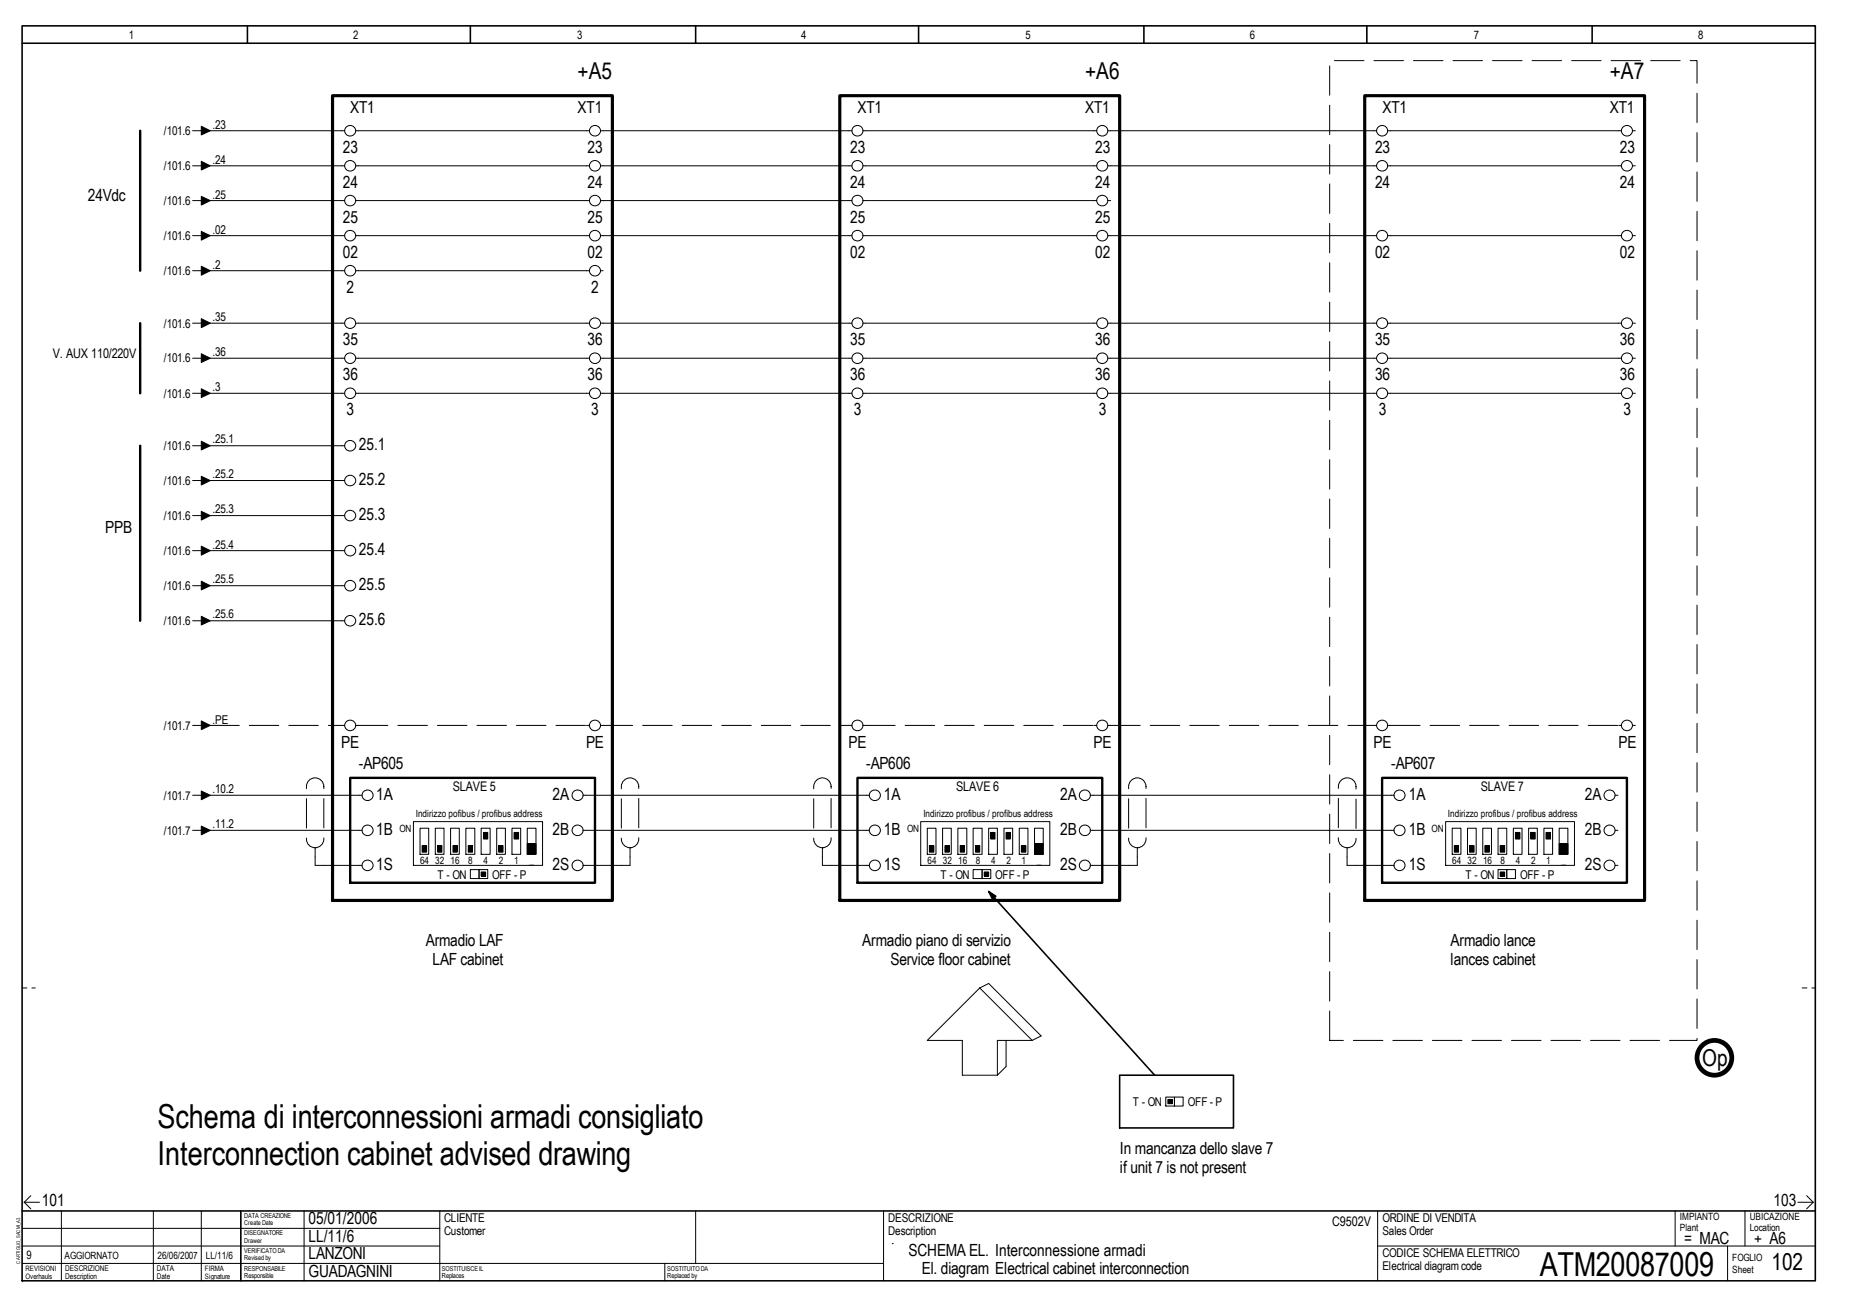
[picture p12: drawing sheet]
<svg xmlns="http://www.w3.org/2000/svg" width="297mm" height="210mm" viewBox="0 0 297 210" stroke-linecap="round" stroke-linejoin="round" font-family="sans-serif">
<path d="M3.6 4.1h288v201.6h-288zM3.6 6.9h288M39.7 4.1v2.8M75.6 4.1v2.8M111.8 4.1v2.8M147.6 4.1v2.8M183.8 4.1v2.8M219.6 4.1v2.8M255.8 4.1v2.8M3.6 194.5h288M38.7 194.5v11.2" fill="none" stroke="#000" stroke-width=".25"/>
<g fill="none" stroke="#000" stroke-width=".16">
<path d="M3.6 197.3h67.1M3.9 193.1l1 1M3.9 193.1h2.4M4.9 192l-1 1.1M9.9 194.5v11.2M24.6 194.5v11.2M32.3 194.5v11.2M48.8 194.5v11.2M70.7 194.5v11.2M111.8 194.5v8.4M288.8 193.1h2.5M290.2 192l1.1 1.1"/>
<path d="M291.3 193.1l-1.1 1M3.6 200.1h67.1M3.6 202.9h138.3M106.8 202.9v2.8"/>
</g>
<path d="M3.6 158.7h2.1M289.5 158.7h2.1" fill="none" stroke="#000" stroke-width=".16" stroke-dasharray=".8 .8"/>
<path d="M114.2 195.2h26v7h-26z" fill-rule="evenodd" fill="#fff"/>
<g fill="none" stroke="#000" stroke-width=".16">
<path d="M30.9 37.8h2.2M30.9 32.2h2.2M30.9 26.6h2.2M30.9 21h2.2M32.3 20.3l1.5 .7-1.5 .7zM32.3 25.9l1.5 .7-1.5 .7zM32.3 31.5l1.5 .7-1.5 .7zM32.3 37.2l1.5 .6-1.5 .8zM33.7 37.8h21.7M33.7 32.2h21.7M33.7 26.6h21.7M33.7 21h21.7"/>
<path d="M57.1 37.8h37.6M57.1 32.2h37.6M57.1 26.6h37.6M57.1 21h37.6M96.5 37.8h40.4M96.5 32.2h40.4M96.5 26.6h40.4M96.5 21h40.4M138.6 37.8h37.6M138.6 32.2h37.6M138.6 26.6h37.6M138.6 21h37.6"/>
<path d="M178 37.8h43.1M178 32.2h.4M178 26.6h43.1M178 21h43.1M222.9 37.8h37.6M222.9 26.6h37.6M222.9 21h37.6M262.3 37.8h.4M262.3 26.6h.4M262.3 21h.4M30.9 57.5h2.2M30.9 51.9h2.2"/>
<path d="M30.9 43.5h2.2M32.3 42.8l1.5 .7-1.5 .7zM32.3 51.2l1.5 .7-1.5 .7zM32.3 56.8l1.5 .7-1.5 .7zM33.7 57.5h21.7M33.7 51.9h21.7M33.7 43.5h21.7M57.1 57.5h37.6M57.1 51.9h37.6M57.1 43.5h37.6M96.5 57.5h40.4M96.5 51.9h40.4"/>
<path d="M96.5 43.5h.4M138.6 57.5h37.6M138.6 51.9h37.6M178 57.5h43.1M178 51.9h43.1M222.9 57.5h37.6M222.9 51.9h37.6M262.3 57.5h.4M262.3 51.9h.4M30.9 63.2h2.2M30.9 71.6h2.2M30.9 77.2h2.2"/>
<path d="M32.3 62.4l1.5 .8-1.5 .6zM32.3 70.9l1.5 .7-1.5 .7zM32.3 76.5l1.5 .7-1.5 .7zM33.7 63.2h21.7M33.7 71.6h21.7M33.7 77.2h21.7M57.1 63.2h37.6M96.5 63.2h40.4M138.6 63.2h37.6M178 63.2h43.1M222.9 63.2h37.6M262.3 63.2h.4"/>
<path d="M30.9 82.8h2.2M30.9 88.4h2.2M30.9 94.1h2.2M30.9 99.7h2.2M32.3 82.1l1.5 .7-1.5 .7zM32.3 87.7l1.5 .7-1.5 .8zM32.3 93.3l1.5 .8-1.5 .6zM32.3 99l1.5 .7-1.5 .7zM33.7 82.8h21.7M33.7 88.4h21.7M33.7 94.1h21.7M33.7 99.7h21.7"/>
<path d="M30.9 116.5h2.2M32.3 115.8l1.5 .7-1.5 .7zM54.9 116.5h.5M57.1 116.5h.5M94.2 116.5h.5M96.5 116.5h.4M136.4 116.5h.5M138.6 116.5h.5M175.7 116.5h.5M178 116.5h.4M220.7 116.5h.4M222.9 116.5h.5"/>
<path d="M260 116.5h.5M262.3 116.5h.4M30.9 133.4h2.2M30.9 127.7h2.2M32.3 127l1.5 .7-1.5 .7zM32.3 132.7l1.5 .7-1.5 .7zM33.7 133.4h24.5M33.7 127.7h24.5M50.6 136.1v2.9h7.6M66.4 132h20.8v7h-20.8zM67.5 133h1.4v4.2h-1.4zM67.8 135.8h.7v1.1h-.7z"/>
<path d="M69.9 133h1.4v4.2h-1.4zM70.3 135.8h.7v1.1h-.7zM72.4 133h1.4v4.2h-1.4zM72.8 135.8h.6v1.1h-.6zM74.8 133h1.5v4.2h-1.5zM75.2 135.8h.7v1.1h-.7zM75.6 139.7h1.4v1.4h-1.4zM77 139.7h1.4v1.4h-1.4zM77.3 133h1.4v4.2h-1.4zM77.7 133.7h.7v1h-.7zM79.8 133h1.4v4.2h-1.4zM80.1 135.8h.7v1.1h-.7z"/>
<path d="M82.3 133h1.3v4.2h-1.3zM82.6 133.7h.7v1h-.7zM84.7 135.5h1.4v1.7h-1.4zM84.7 133h1.4v4.2h-1.4zM93.6 133.4h46.1M93.6 127.7h46.1M101.2 136.1v2.9h-7.6M132.1 136.1v2.9h7.6M147.9 132h20.8v7h-20.8zM149 133h1.4v4.2h-1.4zM149.3 135.8h.7v1.1h-.7zM151.4 133h1.4v4.2h-1.4z"/>
<path d="M151.8 135.8h.7v1.1h-.7zM153.9 133h1.4v4.2h-1.4zM154.3 135.8h.6v1.1h-.6zM156.3 133h1.5v4.2h-1.5zM156.3 139.7h1.5v1.4h-1.5zM156.7 135.8h.7v1.1h-.7zM157.8 139.7h1.4v1.4h-1.4zM158.8 133h1.4v4.2h-1.4zM159.2 133.7h.6v1h-.6zM161.3 133h1.4v4.2h-1.4zM161.6 133.7h.7v1h-.7zM163.7 133h1.4v4.2h-1.4z"/>
<path d="M164.1 135.8h.7v1.1h-.7zM166.2 135.5h1.4v1.7h-1.4zM166.2 133h1.4v4.2h-1.4zM175.1 133.4h48.9M175.1 127.7h48.9M182.7 136.1v2.9h-7.6M216.4 136.1v2.9h7.6M232.2 132h20.7v7h-20.7zM233.3 133h1.4v4.2h-1.4zM233.6 135.8h.7v1.1h-.7zM235.7 133h1.4v4.2h-1.4zM236.1 135.8h.7v1.1h-.7z"/>
<path d="M238.2 133h1.4v4.2h-1.4zM238.5 135.8h.8v1.1h-.8zM240.7 133h1.4v4.2h-1.4zM240.7 139.7h1.4v1.4h-1.4zM241 135.8h.7v1.1h-.7zM242.1 139.7h1.4v1.4h-1.4zM243.1 133h1.4v4.2h-1.4zM243.5 133.7h.7v1h-.7zM245.6 133h1.4v4.2h-1.4zM245.9 133.7h.7v1h-.7zM248 133h1.4v4.2h-1.4zM248.4 133.7h.7v1h-.7z"/>
<path d="M250.5 135.5h1.4v1.7h-1.4zM250.5 133h1.4v4.2h-1.4zM259.5 139h.4M259.5 133.4h.4M259.5 127.7h.4M77.3 140h.7v.7h-.7zM157.4 158.7l-8.4 8.4h5.6v5.6h5.6M157.4 158.7l8.4 8.4M157.4 158.7l1.4-.8 8.5 8.5-1.5 .7M158.1 140h.7v.7h-.7zM241 140h.7v.7h-.7zM161.6 167.1v4.2l-1.4 1.4"/>
<path d="M165.8 167.1h-5.6v5.6M187.3 176.2h1.4v1.4h-1.4zM187.6 176.6h.7v.6h-.7zM188.7 176.2h1.4v1.4h-1.4zM141.9 194.5v11.2M143.3 199.7h.1M221.3 194.5v11.2M269.1 194.5v5.6M280.3 194.5v5.6M221.3 200.1h70.3M277.5 200.1v5.6"/>
<circle cx="56.3" cy="32.2" r=".87"/>
<circle cx="56.3" cy="21" r=".87"/>
<circle cx="56.3" cy="37.9" r=".87"/>
<circle cx="56.3" cy="26.6" r=".87"/>
<circle cx="95.6" cy="32.2" r=".87"/>
<circle cx="95.6" cy="21" r=".87"/>
<circle cx="95.6" cy="37.9" r=".87"/>
<circle cx="95.6" cy="26.6" r=".87"/>
<circle cx="137.8" cy="32.2" r=".87"/>
<circle cx="137.8" cy="21" r=".87"/>
<circle cx="137.8" cy="37.9" r=".87"/>
<circle cx="137.8" cy="26.6" r=".87"/>
<circle cx="177.1" cy="32.2" r=".87"/>
<circle cx="177.1" cy="21" r=".87"/>
<circle cx="177.1" cy="37.9" r=".87"/>
<circle cx="177.1" cy="26.6" r=".87"/>
<circle cx="222.1" cy="21" r=".87"/>
<circle cx="222.1" cy="37.9" r=".87"/>
<circle cx="222.1" cy="26.6" r=".87"/>
<circle cx="261.4" cy="21" r=".87"/>
<circle cx="261.4" cy="37.9" r=".87"/>
<circle cx="261.4" cy="26.6" r=".87"/>
<circle cx="56.3" cy="57.5" r=".87"/>
<circle cx="56.3" cy="43.5" r=".87"/>
<circle cx="56.3" cy="51.9" r=".87"/>
<circle cx="95.6" cy="57.5" r=".87"/>
<circle cx="95.6" cy="43.5" r=".87"/>
<circle cx="95.6" cy="51.9" r=".87"/>
<circle cx="137.8" cy="57.5" r=".87"/>
<circle cx="137.8" cy="51.9" r=".87"/>
<circle cx="177.1" cy="57.5" r=".87"/>
<circle cx="177.1" cy="51.9" r=".87"/>
<circle cx="222.1" cy="57.5" r=".87"/>
<circle cx="222.1" cy="51.9" r=".87"/>
<circle cx="261.4" cy="57.5" r=".87"/>
<circle cx="261.4" cy="51.9" r=".87"/>
<circle cx="56.3" cy="63.2" r=".87"/>
<circle cx="56.3" cy="71.6" r=".87"/>
<circle cx="56.3" cy="77.2" r=".87"/>
<circle cx="95.6" cy="63.2" r=".87"/>
<circle cx="137.8" cy="63.2" r=".87"/>
<circle cx="177.1" cy="63.2" r=".87"/>
<circle cx="222.1" cy="63.2" r=".87"/>
<circle cx="261.4" cy="63.2" r=".87"/>
<circle cx="56.3" cy="88.4" r=".87"/>
<circle cx="56.3" cy="94.1" r=".87"/>
<circle cx="56.3" cy="99.7" r=".87"/>
<circle cx="56.3" cy="82.8" r=".87"/>
<circle cx="56.3" cy="116.5" r=".87"/>
<circle cx="95.6" cy="116.5" r=".87"/>
<circle cx="137.8" cy="116.5" r=".87"/>
<circle cx="177.1" cy="116.5" r=".87"/>
<circle cx="222.1" cy="116.5" r=".87"/>
<circle cx="261.4" cy="116.5" r=".87"/>
<circle cx="59.1" cy="133.4" r=".87"/>
<circle cx="59.1" cy="127.7" r=".87"/>
<circle cx="59.1" cy="139" r=".87"/>
<circle cx="92.8" cy="133.4" r=".87"/>
<circle cx="92.8" cy="127.7" r=".87"/>
<circle cx="92.8" cy="139" r=".87"/>
<circle cx="140.6" cy="133.4" r=".87"/>
<circle cx="140.6" cy="127.7" r=".87"/>
<circle cx="140.6" cy="139" r=".87"/>
<circle cx="174.3" cy="133.4" r=".87"/>
<circle cx="174.3" cy="127.7" r=".87"/>
<circle cx="174.3" cy="139" r=".87"/>
<circle cx="224.8" cy="133.4" r=".87"/>
<circle cx="224.8" cy="127.7" r=".87"/>
<circle cx="224.8" cy="139" r=".87"/>
<circle cx="258.6" cy="133.4" r=".87"/>
<circle cx="258.6" cy="127.7" r=".87"/>
<circle cx="258.6" cy="139" r=".87"/>
</g>
<g fill="none" stroke="#000" stroke-width=".16" stroke-dasharray="4.7 1.6">
<path d="M33.7 116.5h21.2M57.6 116.5h36.6M96.9 116.5h39.5M139.1 116.5h36.6M178.4 116.5h42.3M223.4 116.5h36.6M49.8 125.2a1.4 1.4 0 0 1 2.2 1.1v8.4a1.4 1.4 0 0 1-1.4 1.4 1.4 1.4 0 0 1-1.4-1.4v-8.4l.1-.4zM50.6 136.1h.1M100.1 125.5a1.39 1.39 0 0 1 1.5-.5 1.39 1.39 0 0 1 1 1.3v8.4a1.4 1.4 0 0 1-1.4 1.4 1.4 1.4 0 0 1-1.4-1.4v-8.4zM101.2 136.1h.1M131 125.5a1.39 1.39 0 0 1 1.6-.5 1.39 1.39 0 0 1 .9 1.3v8.4a1.4 1.4 0 0 1-1.4 1.4 1.4 1.4 0 0 1-1.4-1.4v-8.4zM132.1 136.1h.1"/>
<path d="M181.6 125.5a1.39 1.39 0 0 1 1.5-.5 1.39 1.39 0 0 1 1 1.3v8.4a1.4 1.4 0 0 1-1.4 1.4 1.4 1.4 0 0 1-1.4-1.4v-8.4zM182.7 136.1h.1M215.3 125.5a1.42 1.42 0 0 1 1.6-.5 1.42 1.42 0 0 1 .9 1.3v8.4a1.42 1.42 0 0 1-1.4 1.4 1.42 1.42 0 0 1-1.4-1.4v-8.4zM216.4 136.1h.1M213.6 167.1v-157.4h59v157.4h-59"/>
</g>
<path d="M22.5 21v22.5M22.5 51.9v11.3M22.5 71.6v28.1M56.3 124.9h39.3v16.9h-39.3zM137.7 124.9h39.4v16.9h-39.4zM222 124.9h39.4v16.9h-39.4z" fill="none" stroke="#000" stroke-width=".38"/>
<g fill="#000">
<path d="M32.3 20.3l1.5 .7-1.5 .7zM32.3 25.9l1.5 .7-1.5 .7zM32.3 31.5l1.5 .7-1.5 .7zM32.3 37.2l1.5 .6-1.5 .8zM32.3 42.8l1.5 .7-1.5 .7zM32.3 51.2l1.5 .7-1.5 .7zM32.3 56.8l1.5 .7-1.5 .7zM32.3 62.4l1.5 .8-1.5 .6zM32.3 70.9l1.5 .7-1.5 .7zM32.3 76.5l1.5 .7-1.5 .7zM32.3 82.1l1.5 .7-1.5 .7zM32.3 87.7l1.5 .7-1.5 .8z"/>
<path d="M32.3 93.3l1.5 .8-1.5 .6zM32.3 99l1.5 .7-1.5 .7zM32.3 115.8l1.5 .7-1.5 .7zM32.3 127l1.5 .7-1.5 .7zM32.3 132.7l1.5 .6-1.5 .8zM158.8 143.2l1.2 .7-.5 .5z"/>
<path d="M67.8 135.8h.7v1.1h-.7z" fill-rule="evenodd"/>
<path d="M70.3 135.8h.7v1.1h-.7z" fill-rule="evenodd"/>
<path d="M72.8 135.8h.6v1.1h-.6z" fill-rule="evenodd"/>
<path d="M75.2 135.8h.7v1.1h-.7z" fill-rule="evenodd"/>
<path d="M77.7 133.7h.7v1h-.7z" fill-rule="evenodd"/>
<path d="M80.1 135.8h.7v1.1h-.7z" fill-rule="evenodd"/>
<path d="M82.6 133.7h.7v1h-.7z" fill-rule="evenodd"/>
<path d="M84.7 135.5h1.4v1.7h-1.4z" fill-rule="evenodd"/>
<path d="M149.3 135.8h.7v1.1h-.7z" fill-rule="evenodd"/>
<path d="M151.8 135.8h.7v1.1h-.7z" fill-rule="evenodd"/>
<path d="M154.3 135.8h.6v1.1h-.6z" fill-rule="evenodd"/>
<path d="M156.7 135.8h.7v1.1h-.7z" fill-rule="evenodd"/>
<path d="M159.2 133.7h.6v1h-.6z" fill-rule="evenodd"/>
<path d="M161.6 133.7h.7v1h-.7z" fill-rule="evenodd"/>
<path d="M164.1 135.8h.7v1.1h-.7z" fill-rule="evenodd"/>
<path d="M166.2 135.5h1.4v1.7h-1.4z" fill-rule="evenodd"/>
<path d="M233.6 135.8h.7v1.1h-.7z" fill-rule="evenodd"/>
<path d="M236.1 135.8h.7v1.1h-.7z" fill-rule="evenodd"/>
<path d="M238.5 135.8h.8v1.1h-.8z" fill-rule="evenodd"/>
<path d="M241 135.8h.7v1.1h-.7z" fill-rule="evenodd"/>
<path d="M243.5 133.7h.7v1h-.7z" fill-rule="evenodd"/>
<path d="M245.9 133.7h.7v1h-.7z" fill-rule="evenodd"/>
<path d="M248.4 133.7h.7v1h-.7z" fill-rule="evenodd"/>
<path d="M250.5 135.5h1.4v1.7h-1.4z" fill-rule="evenodd"/>
<path d="M77.3 140h.7v.7h-.7z" fill-rule="evenodd"/>
<path d="M158.1 140h.7v.7h-.7z" fill-rule="evenodd"/>
<path d="M241 140h.7v.7h-.7z" fill-rule="evenodd"/>
<path d="M187.6 176.6h.7v.6h-.7z" fill-rule="evenodd"/>
</g>
<path d="M53.4 15.4h45v129.2h-45zM134.9 15.4h45v129.2h-45zM219.2 15.4h45v129.2h-45z" fill="none" stroke="#000" stroke-width=".51"/>
<path d="M158.8 143.2l1.2 .7-.5 .5zM158.8 143.2l26.7 29.5M179.9 172.7h18.3v8.4h-18.3z" fill="none" stroke="#000" stroke-width=".25"/>
<circle cx="275.4" cy="169.9" r="2.79" fill="none" stroke="#000" stroke-width=".76"/>
<g font-size="5.3">
<text x="25.3" y="181.1">Schema di interconnessioni armadi consigliato</text>
<text x="25.3" y="187.1">Interconnection cabinet advised drawing</text>
<text x="247.3" y="204.9">ATM20087009</text>
</g>
<g font-size="3.7">
<text x="92.8" y="12.6">+A5</text>
<text x="174.3" y="12.6">+A6</text>
<text x="258.6" y="12.6">+A7</text>
<text x="273.5" y="171.2">Op</text>
<text x="284.6" y="204">102</text>
</g>
<g font-size="2.7">
<text x="56.3" y="18.2">XT1</text>
<text x="92.8" y="18.2">XT1</text>
<text x="137.7" y="18.2">XT1</text>
<text x="174.3" y="18.2">XT1</text>
<text x="222.1" y="18.2">XT1</text>
<text x="258.6" y="18.2">XT1</text>
<text x="55.1" y="24.6">23</text>
<text x="94.4" y="24.6">23</text>
<text x="136.6" y="24.6">23</text>
<text x="175.9" y="24.6">23</text>
<text x="220.9" y="24.6">23</text>
<text x="260.2" y="24.6">23</text>
<text x="14.1" y="32.3">24Vdc</text>
<text x="55.1" y="30.2">24</text>
<text x="55.1" y="35.8">25</text>
<text x="94.4" y="30.2">24</text>
<text x="94.4" y="35.8">25</text>
<text x="136.6" y="30.2">24</text>
<text x="136.6" y="35.8">25</text>
<text x="175.9" y="30.2">24</text>
<text x="175.9" y="35.8">25</text>
<text x="220.9" y="30.2">24</text>
<text x="260.2" y="30.2">24</text>
<text x="55.1" y="41.4">02</text>
<text x="94.4" y="41.4">02</text>
<text x="136.6" y="41.4">02</text>
<text x="175.9" y="41.4">02</text>
<text x="220.9" y="41.4">02</text>
<text x="260.2" y="41.4">02</text>
<text x="55.7" y="47">2</text>
<text x="95" y="47">2</text>
<text x="55.1" y="55.5">35</text>
<text x="94.4" y="55.5">36</text>
<text x="136.6" y="55.5">35</text>
<text x="175.9" y="55.5">36</text>
<text x="220.9" y="55.5">35</text>
<text x="260.2" y="55.5">36</text>
<text x="55.1" y="61">36</text>
<text x="94.4" y="61">36</text>
<text x="136.6" y="61">36</text>
<text x="175.9" y="61">36</text>
<text x="220.9" y="61">36</text>
<text x="260.2" y="61">36</text>
<text x="55.7" y="66.7">3</text>
<text x="95" y="66.7">3</text>
<text x="137.2" y="66.7">3</text>
<text x="176.5" y="66.7">3</text>
<text x="221.5" y="66.7">3</text>
<text x="260.8" y="66.7">3</text>
<text x="57.7" y="72.3">25.1</text>
<text x="57.7" y="77.9">25.2</text>
<text x="57.7" y="83.5">25.3</text>
<text x="16.9" y="85.6">PPB</text>
<text x="57.7" y="89.2">25.4</text>
<text x="57.7" y="94.7">25.5</text>
<text x="57.7" y="100.4">25.6</text>
<text x="54.8" y="120.1">PE</text>
<text x="57.7" y="123.6">-AP605</text>
<text x="94.1" y="120.1">PE</text>
<text x="136.3" y="120.1">PE</text>
<text x="139.1" y="123.6">-AP606</text>
<text x="175.7" y="120.1">PE</text>
<text x="220.6" y="120.1">PE</text>
<text x="223.5" y="123.6">-AP607</text>
<text x="260" y="120.1">PE</text>
<text x="60.4" y="128.5">1A</text>
<text x="88.8" y="128.5">2A</text>
<text x="142" y="128.5">1A</text>
<text x="170.3" y="128.5">2A</text>
<text x="226.3" y="128.5">1A</text>
<text x="254.6" y="128.5">2A</text>
<text x="60.4" y="134.1">1B</text>
<text x="88.8" y="134.1">2B</text>
<text x="142" y="134.1">1B</text>
<text x="170.3" y="134.1">2B</text>
<text x="226.3" y="134.1">1B</text>
<text x="254.6" y="134.1">2B</text>
<text x="60.4" y="139.7">1S</text>
<text x="88.8" y="139.7">2S</text>
<text x="142" y="139.7">1S</text>
<text x="170.3" y="139.7">2S</text>
<text x="226.3" y="139.7">1S</text>
<text x="254.6" y="139.7">2S</text>
<text x="68.4" y="152">Armadio LAF</text>
<text x="69.5" y="155">LAF cabinet</text>
<text x="138.5" y="152">Armadio piano di servizio</text>
<text x="143" y="155">Service floor cabinet</text>
<text x="233" y="152">Armadio lance</text>
<text x="233" y="155">lances cabinet</text>
<text x="179.9" y="185.3">In mancanza dello slave 7</text>
<text x="179.9" y="188.3">if unit 7 is not present</text>
<text x="6.7" y="193.8">101</text>
<text x="49.6" y="196.6">05/01/2006</text>
<text x="284.9" y="193.8">103</text>
<text x="49.6" y="202.2">LANZONI</text>
<text x="49.6" y="199.4">LL/11/6</text>
<text x="146" y="201.7">SCHEMA EL. Interconnessione armadi</text>
<text x="270.5" y="199.7">= MAC</text>
<text x="281.8" y="199.7">+ A6</text>
<text x="49.6" y="205">GUADAGNINI</text>
<text x="148.1" y="204.6">El. diagram Electrical cabinet interconnection</text>
</g>
<g font-size="2.1">
<text x="8.5" y="57.5">V. AUX 110/220V</text>
<text x="72.7" y="127.1">SLAVE 5</text>
<text x="153.6" y="127.1">SLAVE 6</text>
<text x="237.9" y="127.1">SLAVE 7</text>
<text x="214" y="196.9">C9502V</text>
</g>
<g font-size="1.9">
<text x="20.7" y="6.3">1</text>
<text x="56.7" y="6.3">2</text>
<text x="92.7" y="6.3">3</text>
<text x="128.7" y="6.3">4</text>
<text x="164.8" y="6.3">5</text>
<text x="200.8" y="6.3">6</text>
<text x="236.8" y="6.3">7</text>
<text x="272.8" y="6.3">8</text>
<text x="26.3" y="21.7">/101.6</text>
<text x="34.1" y="20.7">.23</text>
<text x="26.3" y="27.3">/101.6</text>
<text x="34.1" y="26.3">.24</text>
<text x="26.3" y="32.9">/101.6</text>
<text x="34.1" y="31.9">.25</text>
<text x="26.3" y="38.6">/101.6</text>
<text x="34.1" y="37.5">.02</text>
<text x="26.3" y="44.2">/101.6</text>
<text x="34.1" y="43.2">.2</text>
<text x="26.3" y="52.6">/101.6</text>
<text x="34.1" y="51.6">.35</text>
<text x="26.3" y="58.2">/101.6</text>
<text x="34.1" y="57.2">.36</text>
<text x="26.3" y="63.8">/101.6</text>
<text x="34.1" y="62.8">.3</text>
<text x="34.1" y="71.2">.25.1</text>
<text x="26.3" y="72.3">/101.6</text>
<text x="26.3" y="77.9">/101.6</text>
<text x="34.1" y="76.8">.25.2</text>
<text x="26.3" y="83.5">/101.6</text>
<text x="34.1" y="82.5">.25.3</text>
<text x="26.3" y="89.1">/101.6</text>
<text x="34.1" y="88.1">.25.4</text>
<text x="26.3" y="94.7">/101.6</text>
<text x="34.1" y="93.7">.25.5</text>
<text x="26.3" y="100.4">/101.6</text>
<text x="34.1" y="99.3">.25.6</text>
<text x="26.3" y="117.2">/101.7</text>
<text x="34.1" y="116.2">.PE</text>
<text x="26.3" y="128.4">/101.7</text>
<text x="34.1" y="127.4">.10.2</text>
<text x="26.3" y="134.1">/101.7</text>
<text x="34.1" y="133.1">.11.2</text>
<text x="70.3" y="141.1">T - ON</text>
<text x="79.1" y="141.1">OFF - P</text>
<text x="151.1" y="141.1">T - ON</text>
<text x="159.9" y="141.1">OFF - P</text>
<text x="235.4" y="141.1">T - ON</text>
<text x="244.2" y="141.1">OFF - P</text>
<text x="182" y="177.6">T - ON</text>
<text x="190.8" y="177.6">OFF - P</text>
<text x="71.3" y="196.2">CLIENTE</text>
<text x="142.7" y="196.2">DESCRIZIONE</text>
<text x="222.1" y="196.2">ORDINE DI VENDITA</text>
<text x="4.3" y="202.2">9</text>
<text x="71.3" y="198.4">Customer</text>
<text x="142.7" y="198.4">Description</text>
<text x="222.1" y="201.8">CODICE SCHEMA ELETTRICO</text>
<text x="222.1" y="198.4">Sales Order</text>
<text x="222.1" y="204">Electrical diagram code</text>
</g>
<g font-size="1.6">
<text x="66.8" y="131.3">Indirizzo pofibus / profibus address</text>
<text x="148.3" y="131.3">Indirizzo profibus / profibus address</text>
<text x="232.6" y="131.3">Indirizzo profibus / profibus address</text>
<text x="64.2" y="133.6">ON</text>
<text x="145.7" y="133.6">ON</text>
<text x="230" y="133.6">ON</text>
<text x="67.5" y="138.7">64</text>
<text x="69.9" y="138.7">32</text>
<text x="72.4" y="138.7">16</text>
<text x="75.2" y="138.7">8</text>
<text x="77.7" y="138.7">4</text>
<text x="80.1" y="138.7">2</text>
<text x="82.6" y="138.7">1</text>
<text x="85" y="138.7">_</text>
<text x="149" y="138.7">64</text>
<text x="151.5" y="138.7">32</text>
<text x="153.9" y="138.7">16</text>
<text x="156.8" y="138.7">8</text>
<text x="159.2" y="138.7">4</text>
<text x="161.7" y="138.7">2</text>
<text x="164.1" y="138.7">1</text>
<text x="166.6" y="138.7">_</text>
<text x="233.3" y="138.7">64</text>
<text x="235.8" y="138.7">32</text>
<text x="238.2" y="138.7">16</text>
<text x="241" y="138.7">8</text>
<text x="243.5" y="138.7">4</text>
<text x="246" y="138.7">2</text>
<text x="248.4" y="138.7">1</text>
<text x="250.9" y="138.7">_</text>
<text x="269.9" y="195.9">IMPIANTO</text>
<text x="269.9" y="197.7">Plant</text>
<text x="281.1" y="195.9">UBICAZIONE</text>
<text x="281.1" y="197.7">Location</text>
<text x="10.4" y="202.2">AGGIORNATO</text>
<text x="25.3" y="202.2">26/06/2007</text>
<text x="33.1" y="202.2">LL/11/6</text>
<text x="278.3" y="202.6">FOGLIO</text>
<text x="278.3" y="204.4">Sheet</text>
</g>
<g font-size="1.3">
<text x="10.5" y="204">DESCRIZIONE</text>
<text x="10.5" y="205.4">Description</text>
<text x="25.2" y="204">DATA</text>
<text x="25.2" y="205.4">Date</text>
</g>
<g font-size="1.2">
<text x="4.1" y="204">REVISIONI</text>
<text x="4.1" y="205.4">Overhauls</text>
<text x="32.9" y="204">FIRMA</text>
<text x="32.9" y="205.4">Signature</text>
</g>
<g font-size="1.1">
<text x="39.2" y="195.6">DATA CREAZIONE</text>
<text x="39.2" y="196.8">Create Date</text>
<text x="39.2" y="198.4">DISEGNATORE</text>
<text x="39.2" y="199.6">Drawer</text>
<text x="39.2" y="201.2">VERIFICATO DA</text>
<text x="39.2" y="202.4">Revised by</text>
<text x="39.2" y="204">RESPONSABILE</text>
<text x="39.2" y="205.2">Responsible</text>
<text x="71" y="204.1">SOSTITUISCE IL</text>
<text x="71" y="205.3">Replaces</text>
<text x="107.2" y="204.1">SOSTITUITO DA</text>
<text x="107.2" y="205.3">Replaced by</text>
</g>
<text font-size=".8" x="3.2" y="202.9" transform="rotate(-90 3.2 202.9)">CARTIGLIO_SACMI_A3</text>
</svg>
